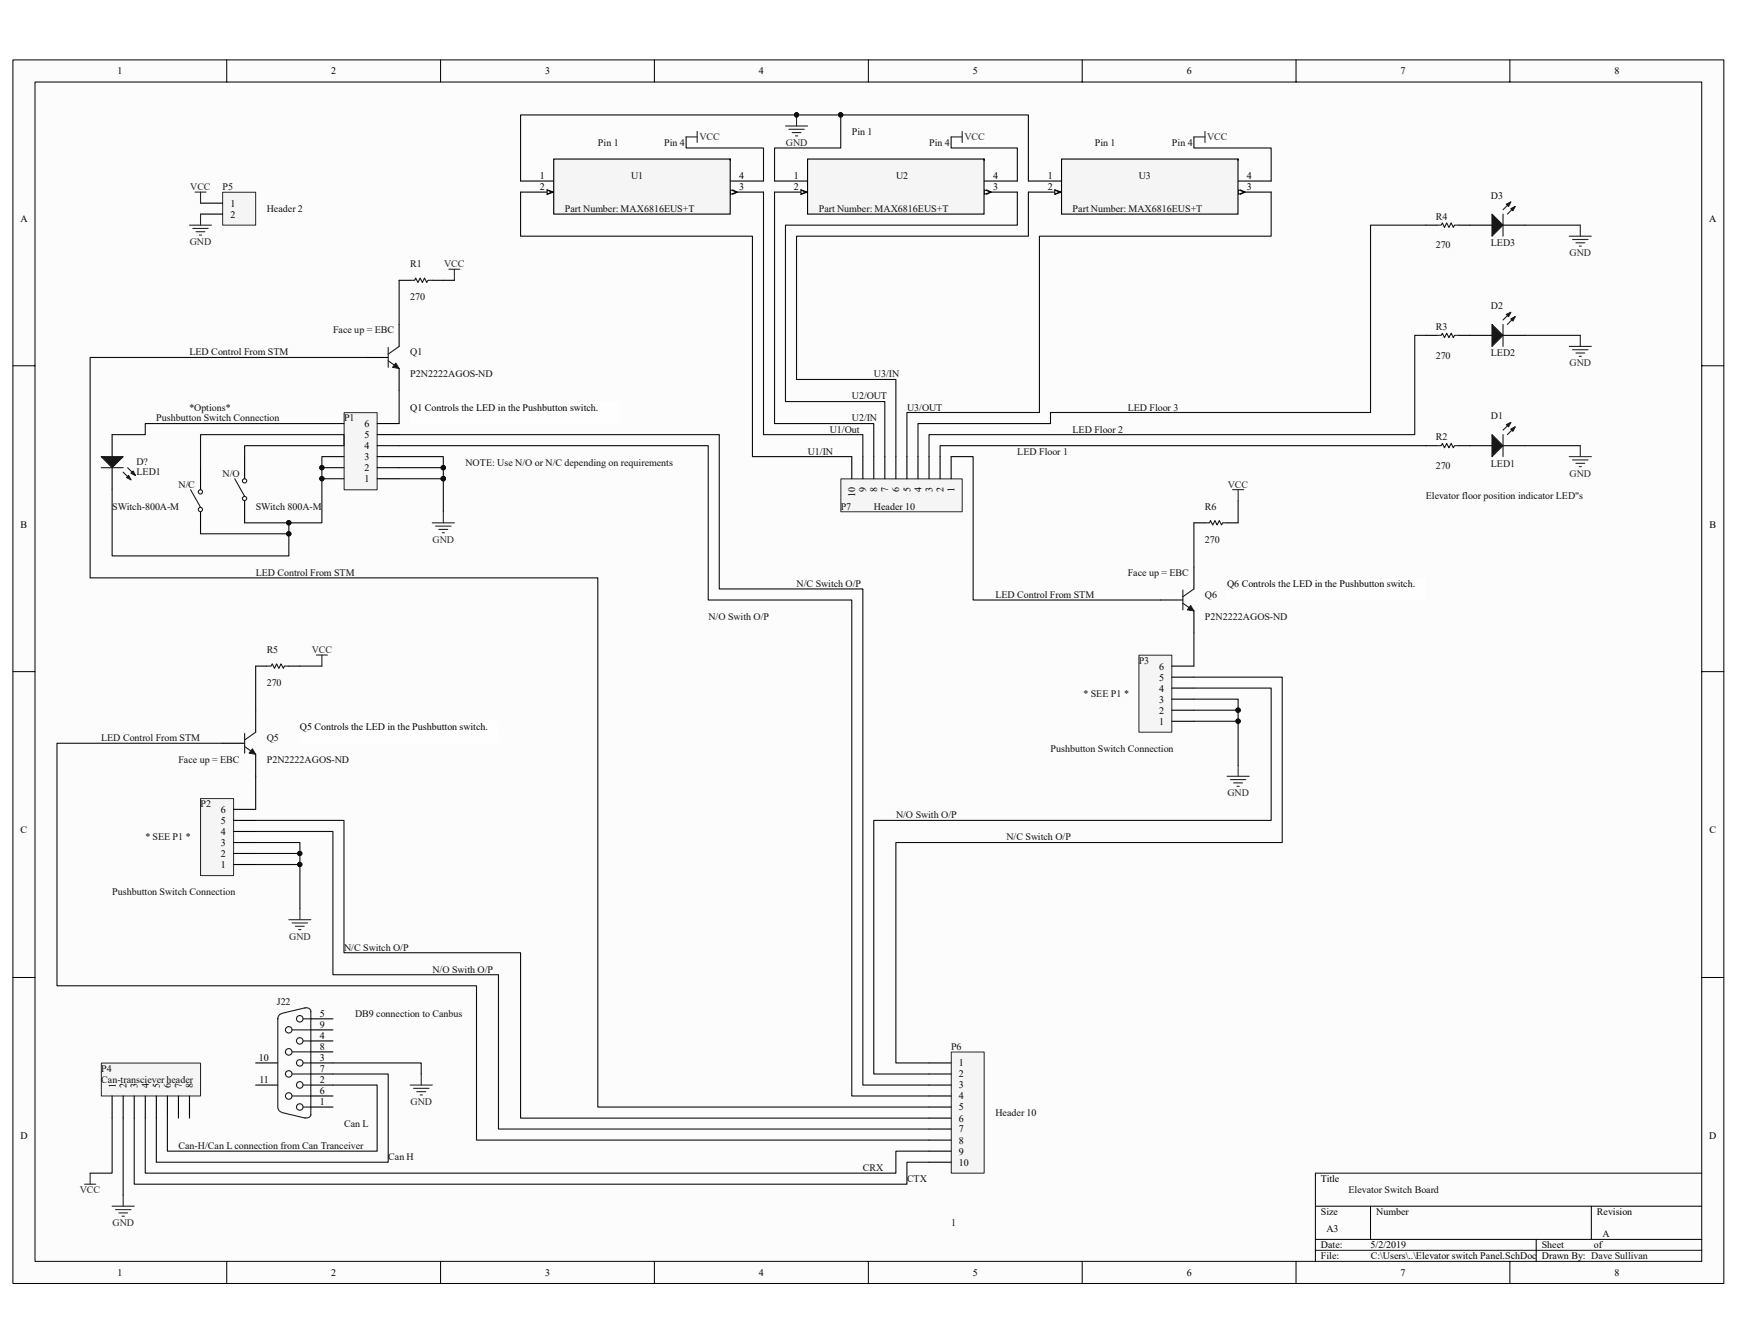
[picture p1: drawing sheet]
<svg xmlns="http://www.w3.org/2000/svg" width="279mm" height="216mm" viewBox="0 0 279 216" stroke-linecap="round" stroke-linejoin="round" font-family="sans-serif">
<path d="M2.1 9.7h275.2v196.6h-275.2z" fill="#fcfcfc"/>
<path d="M2.1 9.6h275.2v196.7h-275.2z" fill="none" stroke="#000" stroke-width=".16"/>
<path d="M5.7 13.2h268v189.6h-268z" fill="#fcfcfc"/>
<g fill="none" stroke="#000" stroke-width=".16">
<path d="M5.6 13.2h268.1v189.6h-268.1zM36.5 9.6v3.6M70.9 9.6v3.6M105.3 9.6v3.6M139.7 9.6v3.6M174.1 9.6v3.6M208.5 9.6v3.6M242.9 9.6v3.6M2.1 58.8h3.5M273.7 58.8h3.6M2.1 108h3.5M273.7 108h3.6"/>
<path d="M2.1 157.1h3.5M273.7 157.1h3.6M211.6 193.9h62.1M211.6 199.2h62.1M220.5 193.9v5.3M247.1 199.2v3.6M256 193.9v5.3M273.7 188.6h-62.1v14.2M36.5 202.8v3.5M70.9 202.8v3.5M105.3 202.8v3.5M139.7 202.8v3.5"/>
<path d="M174.1 202.8v3.5M208.5 202.8v3.5M211.6 201h62.1M242.9 202.8v3.5"/>
</g>
<path d="M110.4 22h1.7M112.1 21.1v1.8" fill="none" stroke="#262626" stroke-width=".18"/>
<path d="M58.9 57.5h3.5M64.2 52.2v3.5M64.2 59.2v3.6" fill="none" stroke="#000" stroke-width=".18"/>
<path d="M62.4 58l1.8 1.2M62.4 55.9v3.2M64.2 55.7l-1.8 1.2" fill="none" stroke="#1c1c1c" stroke-width=".18"/>
<path d="M63.7 58.4l.5 .8-1.1-.1z" fill="#1c1c1c"/>
<path d="M63.7 58.4l.5 .8-1.1-.1z" fill="none" stroke="#1c1c1c" stroke-width=".16"/>
<path d="M72.2 43.3h1.8M73.1 43.3v1.8M69.5 84.1h3.6M70.1 84.6h2.5M70.6 85.1h1.4M71.1 85.6h.4M71.3 82.3v1.8" fill="none" stroke="#262626" stroke-width=".18"/>
<path d="M64.2 45.1h1.8M69.5 45.1h1.8" fill="none" stroke="#000" stroke-width=".18"/>
<path d="M66 45.1h.7l.2-.4 .3 .7 .4-.7 .3 .7 .4-.7 .3 .7 .2-.3h.7" fill="none" stroke="#1c1c1c" stroke-width=".18"/>
<path d="M55.4 66.4h5.3v12.3h-5.3z" fill="#f5f5f5"/>
<path d="M55.4 66.3h5.3v12.4h-5.3z" fill="none" stroke="#262626" stroke-width=".16"/>
<path d="M60.7 77h3.5M60.7 75.2h3.5M60.7 73.4h3.5M60.7 71.6h3.5M60.7 69.9h3.5M60.7 68.1h3.5" fill="none" stroke="#000" stroke-width=".18"/>
<path d="M48.3 116h31.9v3.5h-31.9z" fill="#fefefe"/>
<path d="M48.2 116h32v3.5h-32z" fill="none" stroke="#fefefe" stroke-width=".16"/>
<g fill="none" stroke="#1c1c1c" stroke-width=".18">
<path d="M231.1 36.2h.7l.2-.4 .3 .8 .4-.8 .4 .8 .3-.8 .4 .8 .2-.4h.7M231.1 53.9h.7l.2-.3 .3 .7 .4-.7 .4 .7 .3-.7 .4 .7 .2-.4h.7M231.1 71.6h.7l.2-.3 .3 .7 .4-.7 .4 .7 .3-.7 .4 .7 .2-.4h.7M45.3 162.9a.84 .84 0 0 0-.6 .9v14.2a.88 .88 0 0 0 .6 .8M45.4 178.9l3.7 .8M47 176.2h3M47 172.7h3M47 169.1h3M47 165.6h3M48.8 174.4h1.2M48.8 178h1.2M48.8 170.9h1.2"/>
<path d="M48.8 167.3h1.2M48.8 163.8h1.2M49 162.1a.65 .65 0 0 1 1 .5M49.1 162l-3.7 .9M50 162.6v16.6M50 179.2a.67 .67 0 0 1-1 .5"/>
<circle cx="46.4" cy="169.1" r=".53"/>
<circle cx="46.4" cy="176.2" r=".53"/>
<circle cx="46.4" cy="165.6" r=".52"/>
<circle cx="46.4" cy="172.6" r=".52"/>
<circle cx="48.2" cy="174.4" r=".53"/>
<circle cx="48.2" cy="163.8" r=".52"/>
<circle cx="48.2" cy="167.3" r=".52"/>
<circle cx="48.2" cy="170.9" r=".52"/>
<circle cx="48.2" cy="178" r=".52"/>
</g>
<g fill="none" stroke="#000" stroke-width=".18">
<path d="M229.3 36.2h1.8M234.7 36.2h1.7M229.3 53.9h1.8M234.7 53.9h1.7M229.3 71.6h1.8M234.7 71.6h5.3M241.8 71.6h3.5M41.1 174.4h3.6M41.1 170.9h3.6M50 178h3.6M50 174.4h3.6M50 170.9h3.6"/>
<path d="M50 167.3h3.6M50 163.8h3.6M50 176.2h3.6M50 172.7h3.6M50 169.1h3.6M50 165.6h3.6"/>
</g>
<path d="M240 69.9l1.8 1.7-1.8 1.8z" fill="#1c1c1c"/>
<path d="M240 69.9l1.8 1.7-1.8 1.8zM243 67.9l-1.2 1.3M243.7 68.6l-1.2 1.3" fill="none" stroke="#1c1c1c" stroke-width=".18"/>
<path d="M243 69l.7-.4-.3 .7z" fill="#1c1c1c"/>
<path d="M243 69l.7-.4-.3 .7z" fill="none" stroke="#1c1c1c" stroke-width=".18"/>
<path d="M242.3 68.3l.7-.4-.3 .7z" fill="#1c1c1c"/>
<path d="M241.8 69.9v3.5M242.3 68.3l.7-.4-.3 .7z" fill="none" stroke="#1c1c1c" stroke-width=".18"/>
<path d="M236.4 53.9h3.6M241.8 53.9h3.5" fill="none" stroke="#000" stroke-width=".18"/>
<path d="M240 52.2l1.8 1.7-1.8 1.8z" fill="#1c1c1c"/>
<path d="M240 52.2l1.8 1.7-1.8 1.8zM243 50.2l-1.2 1.2M243.7 50.9l-1.2 1.3" fill="none" stroke="#1c1c1c" stroke-width=".18"/>
<path d="M243 51.3l.7-.4-.3 .7z" fill="#1c1c1c"/>
<path d="M243 51.3l.7-.4-.3 .7z" fill="none" stroke="#1c1c1c" stroke-width=".18"/>
<path d="M242.3 50.5l.7-.3-.3 .7z" fill="#1c1c1c"/>
<path d="M241.8 52.2v3.5M242.3 50.5l.7-.3-.3 .7z" fill="none" stroke="#1c1c1c" stroke-width=".18"/>
<path d="M236.4 36.2h3.6M241.8 36.2h3.5" fill="none" stroke="#000" stroke-width=".18"/>
<path d="M240 34.4l1.8 1.8-1.8 1.8z" fill="#1c1c1c"/>
<path d="M240 34.4l1.8 1.8-1.8 1.8zM243 32.5l-1.2 1.2M243.7 33.2l-1.2 1.2" fill="none" stroke="#1c1c1c" stroke-width=".18"/>
<path d="M243 33.5l.7-.3-.3 .7z" fill="#1c1c1c"/>
<path d="M243 33.5l.7-.3-.3 .7z" fill="none" stroke="#1c1c1c" stroke-width=".18"/>
<path d="M242.3 32.8l.7-.3-.3 .7z" fill="#1c1c1c"/>
<path d="M241.8 34.4v3.6M242.3 32.8l.7-.3-.3 .7zM39.3 117.9v3.2M41.1 117.7l-1.8 1.3M39.3 120l1.8 1.3" fill="none" stroke="#1c1c1c" stroke-width=".18"/>
<g fill="none" stroke="#262626" stroke-width=".18">
<path d="M252.4 38h3.6M252.9 38.5h2.5M253.5 39h1.4M254 39.6h.4M254.2 36.2v1.8M252.4 55.7h3.6M252.9 56.2h2.5M253.5 56.7h1.4M254 57.3h.4M254.2 53.9v1.8M252.4 73.4h3.6M252.9 73.9h2.5"/>
<path d="M253.5 74.5h1.4M254 75h.4M254.2 71.6v1.8"/>
</g>
<path d="M35.8 119.5h3.5M41.1 114.2v3.5M41.1 121.3v3.5" fill="none" stroke="#000" stroke-width=".18"/>
<path d="M40.6 120.4l.5 .9-1-.2z" fill="#1c1c1c"/>
<path d="M40.6 120.4l.5 .9-1-.2z" fill="none" stroke="#1c1c1c" stroke-width=".16"/>
<path d="M50.9 105.3h1.8M51.8 105.3v1.8M46.5 147.8h3.5M47 148.4h2.5M47.5 148.9h1.4M48 149.4h.4M48.2 146.1v1.7" fill="none" stroke="#262626" stroke-width=".18"/>
<path d="M41.1 107.1h1.8M46.5 107.1h1.7" fill="none" stroke="#000" stroke-width=".18"/>
<path d="M42.9 107.1h.7l.2-.4 .4 .7 .3-.7 .4 .7 .3-.7 .4 .7 .1-.3h.8" fill="none" stroke="#1c1c1c" stroke-width=".18"/>
<path d="M32.3 128.4h5.3v12.4h-5.3z" fill="#f5f5f5"/>
<path d="M32.3 128.4h5.3v12.4h-5.3z" fill="none" stroke="#262626" stroke-width=".16"/>
<path d="M37.6 139h3.5M37.6 137.2h3.5M37.6 135.4h3.5M37.6 133.7h3.5M37.6 131.9h3.5M37.6 130.1h3.5" fill="none" stroke="#000" stroke-width=".18"/>
<path d="M66 64.6h33.7v3.5h-33.7z" fill="#fefefe"/>
<path d="M66 64.6h33.7v3.5h-33.7z" fill="none" stroke="#fefefe" stroke-width=".16"/>
<path d="M186.7 96.5h3.6M192 91.1v3.6M192 98.2v3.6" fill="none" stroke="#000" stroke-width=".18"/>
<path d="M190.3 97l1.7 1.2M190.3 94.8v3.2M192 94.7l-1.7 1.2" fill="none" stroke="#1c1c1c" stroke-width=".18"/>
<path d="M191.5 97.3l.5 .9-1-.2z" fill="#1c1c1c"/>
<path d="M191.5 97.3l.5 .9-1-.2z" fill="none" stroke="#1c1c1c" stroke-width=".16"/>
<path d="M198.3 78.7h1.7M199.2 78.7v1.8M197.4 124.8h3.5M197.9 125.3h2.5M198.4 125.9h1.5M199 126.4h.3M199.2 123v1.8" fill="none" stroke="#262626" stroke-width=".18"/>
<path d="M192 84.1h1.8M197.4 84.1h1.8" fill="none" stroke="#000" stroke-width=".18"/>
<path d="M193.8 84.1h.7l.2-.4 .4 .7 .3-.7 .4 .7 .3-.7 .4 .7 .2-.3h.7" fill="none" stroke="#1c1c1c" stroke-width=".18"/>
<path d="M183.2 105.3h5.3v12.4h-5.3z" fill="#f5f5f5"/>
<path d="M183.2 105.3h5.3v12.4h-5.3z" fill="none" stroke="#262626" stroke-width=".16"/>
<path d="M188.5 116h3.5M188.5 114.2h3.5M188.5 112.4h3.5M188.5 110.6h3.5M188.5 108.9h3.5M188.5 107.1h3.5" fill="none" stroke="#000" stroke-width=".18"/>
<path d="M16.3 170.9h16v5.3h-16z" fill="#f5f5f5"/>
<path d="M16.3 170.9h16v5.3h-16z" fill="none" stroke="#262626" stroke-width=".16"/>
<path d="M83.7 29.1h5.4M83.7 30.9h5.4M18 176.2v3.5M19.8 176.2v3.5M21.6 176.2v3.5M23.4 176.2v3.5M25.1 176.2v3.5M26.9 176.2v3.5M28.7 176.2v3.5M30.5 176.2v3.5" fill="none" stroke="#000" stroke-width=".18"/>
<g fill="none" stroke="#262626" stroke-width=".18">
<path d="M153 22h1.8M154.8 21.1v1.8M192 22h1.8M193.8 21.1v1.8M66 174.4h3.5M66.5 175h2.5M67.1 175.5h1.4M67.6 176h.3M67.8 172.7v1.7M13.6 190.4h1.8M14.5 188.6v1.8M18 193.9h3.6"/>
<path d="M18.6 194.5h2.5M19.1 195h1.4M19.6 195.5h.4M19.8 192.2v1.7"/>
</g>
<path d="M88 30.5l1.1 .4-1.1 .3z" fill="#fcfcfc"/>
<path d="M88 30.5l1.1 .4-1.1 .3z" fill="none" stroke="#000" stroke-width=".16"/>
<path d="M117.5 30.9h5.3" fill="none" stroke="#000" stroke-width=".18"/>
<path d="M117.5 30.5l1 .4-1 .3z" fill="#fcfcfc"/>
<path d="M117.5 30.5l1 .4-1 .3z" fill="none" stroke="#000" stroke-width=".16"/>
<path d="M88 30.5l.7 .4-.7 .3M117.5 29.1h5.3M117.8 30.5l.8 .4-.8 .3" fill="none" stroke="#000" stroke-width=".18"/>
<path d="M89.1 25.6v8.8h28.4v-8.8z" fill-rule="evenodd" fill="#f5f5f5" stroke="#000" stroke-width=".18"/>
<path d="M124.6 29.1h5.3M124.6 30.9h5.3" fill="none" stroke="#000" stroke-width=".18"/>
<path d="M128.8 30.5l1.1 .4-1.1 .3z" fill="#fcfcfc"/>
<path d="M128.8 30.5l1.1 .4-1.1 .3z" fill="none" stroke="#000" stroke-width=".16"/>
<path d="M158.3 30.9h5.3" fill="none" stroke="#000" stroke-width=".18"/>
<path d="M158.3 30.5l1.1 .4-1.1 .3z" fill="#fcfcfc"/>
<path d="M158.3 30.5l1.1 .4-1.1 .3z" fill="none" stroke="#000" stroke-width=".16"/>
<path d="M128.8 30.5l.7 .4-.7 .3M158.3 29.1h5.3M158.7 30.5l.7 .4-.7 .3" fill="none" stroke="#000" stroke-width=".18"/>
<path d="M129.9 25.6v8.8h28.4v-8.8z" fill-rule="evenodd" fill="#f5f5f5" stroke="#000" stroke-width=".18"/>
<path d="M165.4 29.1h5.4M165.4 30.9h5.4" fill="none" stroke="#000" stroke-width=".18"/>
<path d="M169.7 30.5l1.1 .4-1.1 .3z" fill="#fcfcfc"/>
<path d="M169.7 30.5l1.1 .4-1.1 .3z" fill="none" stroke="#000" stroke-width=".16"/>
<path d="M199.2 30.9h5.3" fill="none" stroke="#000" stroke-width=".18"/>
<path d="M199.2 30.5l1 .4-1 .3z" fill="#fcfcfc"/>
<path d="M199.2 30.5l1 .4-1 .3z" fill="none" stroke="#000" stroke-width=".16"/>
<path d="M169.7 30.5l.7 .4-.7 .3M199.2 29.1h5.3M199.5 30.5l.8 .4-.8 .3" fill="none" stroke="#000" stroke-width=".18"/>
<path d="M170.8 25.6v8.8h28.3v-8.8z" fill-rule="evenodd" fill="#f5f5f5" stroke="#000" stroke-width=".18"/>
<path d="M128.1 18.5v1.8M126.3 20.3h3.6M126.9 20.8h2.5M127.4 21.3h1.4M128 21.8h.3" fill="none" stroke="#262626" stroke-width=".18"/>
<circle cx="128.1" cy="18.5" r=".34" fill="#0e0e0e" stroke="#0e0e0e" stroke-width=".16"/>
<path d="M135.3 77h19.5v5.3h-19.5z" fill="#f5f5f5"/>
<path d="M135.3 77h19.5v5.3h-19.5z" fill="none" stroke="#262626" stroke-width=".16"/>
<path d="M137 73.4v3.6M138.8 73.4v3.6M140.5 73.4v3.6M142.3 73.4v3.6M144.1 73.4v3.6M145.9 73.4v3.6M147.7 73.4v3.6M149.4 73.4v3.6M151.2 73.4v3.6M153 73.4v3.6" fill="none" stroke="#000" stroke-width=".18"/>
<path d="M153 169.1h5.3v19.5h-5.3z" fill="#f5f5f5"/>
<path d="M153 169.1h5.3v19.5h-5.3z" fill="none" stroke="#262626" stroke-width=".16"/>
<path d="M149.4 170.9h3.6M149.4 172.7h3.6M149.4 174.4h3.6M149.4 176.2h3.6M149.4 178h3.6M149.4 179.7h3.6M149.4 181.5h3.6M149.4 183.3h3.6M149.4 185.1h3.6M149.4 186.8h3.6" fill="none" stroke="#000" stroke-width=".18"/>
<path d="M35.8 30.9h5.3v5.3h-5.3z" fill="#f5f5f5"/>
<path d="M35.8 30.9h5.3v5.3h-5.3z" fill="none" stroke="#262626" stroke-width=".16"/>
<path d="M32.3 32.7h3.5M32.3 34.4h3.5" fill="none" stroke="#000" stroke-width=".18"/>
<path d="M30.5 36.2h3.5M31 36.7h2.5M31.5 37.3h1.5M32.1 37.8h.3M32.3 34.4v1.8" fill="none" stroke="#262626" stroke-width=".18"/>
<path d="M197.4 92.9h31.9v3.6h-31.9z" fill="#fefefe"/>
<path d="M197.4 92.9h31.9v3.6h-31.9z" fill="none" stroke="#fefefe" stroke-width=".16"/>
<path d="M31.4 30.9h1.7M32.3 30.9v1.8" fill="none" stroke="#262626" stroke-width=".18"/>
<path d="M18 69.9v3.5M18 75.2v3.5" fill="none" stroke="#000" stroke-width=".18"/>
<path d="M16.3 73.4h3.5l-1.8 1.8z" fill="#1c1c1c"/>
<path d="M16.3 73.4h3.5l-1.8 1.8zM19.8 75.9l1.3 1.2M20.5 75.2l1.3 1.2" fill="none" stroke="#1c1c1c" stroke-width=".18"/>
<path d="M20.4 76.8l.3-.4 .4 .7z" fill="#1c1c1c"/>
<path d="M20.4 76.8l.3-.4 .4 .7z" fill="none" stroke="#1c1c1c" stroke-width=".18"/>
<path d="M21.1 76.1l.3-.4 .4 .7z" fill="#1c1c1c"/>
<g fill="none" stroke="#1c1c1c" stroke-width=".18">
<path d="M16.3 75.2h3.5M21.1 76.1l.3-.4 .4 .7zM30.6 78.7l1.7 2.9M37.8 77l1.5 2.8"/>
<circle cx="32.2" cy="79.1" r=".34"/>
<circle cx="39.3" cy="77.3" r=".34"/>
<circle cx="32.2" cy="81.9" r=".34"/>
<circle cx="39.3" cy="80.1" r=".34"/>
</g>
<path d="M32.3 75.2v3.5M39.3 73.4v3.6M32.3 82.3v3.5M39.3 80.5v3.6" fill="none" stroke="#000" stroke-width=".18"/>
<g fill="none" stroke="#0e0e0e" stroke-width=".18">
<path d="M135.2 18.5h30.2v10.6M83.7 29.1v-10.6h51.5v5.3h-10.6v5.3M83.7 30.9v7.1h37.3v35.4h16M110.4 22v1.8h12.4v5.3M122.8 30.9v39h16v3.5M124.6 30.9v37.2h15.9v5.3M153 22v1.8h10.6v5.3M163.6 30.9v5.3h-37.3v28.4h16v8.8M165.4 30.9v7.1h-37.3v23h16v12.4M192 22v1.8h12.5v5.3M204.5 30.9v7.1h-37.3v28.3h-21.3v7.1M229.3 36.2h-8.8v30.1h-51.5v1.8h-21.3v5.3"/>
<path d="M245.3 36.2h8.9M58.9 57.5h-44.4v35.4h81.7v85.1h53.2M64.2 45.1v7.1M71.3 45.1h1.8M229.3 53.9h-1.7v16h-78.2v3.5M245.3 53.9h8.9M18 78.7v10.7h28.5v-5.3M39.3 73.4v-1.8h16v-1.7h-23v5.3M51.8 77h3.5M55.3 68.1h-31.9v1.8h-5.4M55.3 73.4h-3.5v1.8M55.3 75.2h-3.5v8.9h-12.5"/>
<path d="M64.2 69.9h51.5v24.8h23.1v79.7h10.6M64.2 71.6h49.7v24.9h23.1v79.7h12.4M64.2 75.2h7.1v1.8M64.2 73.4h7.1v1.8M64.2 62.8v5.3M64.2 77h7.1M71.3 77v5.3M153 73.4h3.5v23.1h30.2M229.3 71.6h-78.1v1.8M245.3 71.6h8.9M32.3 85.8h14.2M192 84.1v7"/>
<path d="M199.2 80.5v3.6M35.8 119.5h-26.6v39h67.4v24.8h72.8M41.1 107.1v7.1M48.2 107.1h3.6M192 110.6h12.5v21.3h-64v40.8h8.9M192 108.9h14.2v26.5h-62.1v35.5h5.3M192 116h7.2v7M192 114.2h7.2v1.8M192 112.4h7.2v1.8M192 101.8v5.3M41.1 133.7h12.5v23h26.6v24.8h69.2M41.1 131.9h14.2v21.3h28.4v26.5h65.7"/>
<path d="M41.1 124.8v5.3M41.1 137.2h7.1v1.8M41.1 135.4h7.1v1.8M41.1 139h7.1v7.1M18 179.7v8.9h-3.5M19.8 179.7v12.5M21.6 179.7v10.7h124.3v-3.6h3.5M23.4 179.7v8.9h120.7v-3.5h5.3M53.6 172.7h8.8v14.1h-37.3v-7.1M53.6 170.9h14.2v1.8M53.6 174.4h7.1v10.7h-33.8v-5.4"/>
</g>
<g fill="#0e0e0e" stroke="#0e0e0e" stroke-width=".16">
<circle cx="71.3" cy="75.2" r=".35"/>
<circle cx="71.3" cy="76.9" r=".35"/>
<circle cx="48.2" cy="139" r=".34"/>
<circle cx="48.2" cy="137.2" r=".34"/>
<circle cx="199.1" cy="115.9" r=".35"/>
<circle cx="199.1" cy="114.2" r=".35"/>
<circle cx="128.1" cy="18.5" r=".34"/>
<circle cx="135.2" cy="18.5" r=".35"/>
<circle cx="51.8" cy="76.9" r=".34"/>
<circle cx="46.5" cy="85.8" r=".35"/>
<circle cx="46.4" cy="84" r=".35"/>
<circle cx="51.8" cy="75.2" r=".34"/>
</g>
<g font-size="1.6">
<text x="18.9" y="11.9">1</text>
<text x="53.3" y="11.9">2</text>
<text x="87.7" y="11.9">3</text>
<text x="122.1" y="11.9">4</text>
<text x="156.5" y="11.9">5</text>
<text x="190.9" y="11.9">6</text>
<text x="225.3" y="11.9">7</text>
<text x="259.7" y="11.9">8</text>
<text x="86.8" y="28.8">1</text>
<text x="118.9" y="28.8">4</text>
<text x="127.7" y="28.8">1</text>
<text x="159.7" y="28.8">4</text>
<text x="168.5" y="28.8">1</text>
<text x="200.6" y="28.8">4</text>
<text x="3.3" y="35.6">A</text>
<text x="37.1" y="33.2">1</text>
<text x="37.1" y="35">2</text>
<text x="86.8" y="30.5">2</text>
<text x="118.9" y="30.5">3</text>
<text x="127.7" y="30.5">2</text>
<text x="159.7" y="30.5">3</text>
<text x="168.5" y="30.5">2</text>
<text x="200.6" y="30.5">3</text>
<text x="274.9" y="35.6">A</text>
<text x="66" y="66">Q1 Controls the LED in the Pushbutton switch.</text>
<text x="58.6" y="70.4">5</text>
<text x="58.6" y="68.6">6</text>
<text x="58.6" y="77.5">1</text>
<text x="58.6" y="75.7">2</text>
<text x="58.6" y="74">3</text>
<text x="58.6" y="72.2">4</text>
<text x="137.6" y="79.8" transform="rotate(-90 137.6 79.8)">10</text>
<text x="139.3" y="79" transform="rotate(-90 139.3 79)">9</text>
<text x="141.1" y="79" transform="rotate(-90 141.1 79)">8</text>
<text x="142.9" y="79" transform="rotate(-90 142.9 79)">7</text>
<text x="144.7" y="79" transform="rotate(-90 144.7 79)">6</text>
<text x="146.4" y="79" transform="rotate(-90 146.4 79)">5</text>
<text x="148.2" y="79" transform="rotate(-90 148.2 79)">4</text>
<text x="150" y="79" transform="rotate(-90 150 79)">3</text>
<text x="151.8" y="79" transform="rotate(-90 151.8 79)">2</text>
<text x="153.5" y="79" transform="rotate(-90 153.5 79)">1</text>
<text x="3.3" y="84.8">B</text>
<text x="275" y="84.8">B</text>
<text x="197.4" y="94.3">Q6 Controls the LED in the Pushbutton switch.</text>
<text x="186.5" y="107.6">6</text>
<text x="186.5" y="112.9">3</text>
<text x="186.5" y="111.2">4</text>
<text x="186.5" y="109.4">5</text>
<text x="48.2" y="117.4">Q5 Controls the LED in the Pushbutton switch.</text>
<text x="186.5" y="116.5">1</text>
<text x="186.5" y="114.7">2</text>
<text x="35.5" y="130.7">6</text>
<text x="3.3" y="134">C</text>
<text x="35.5" y="137.8">2</text>
<text x="35.5" y="136">3</text>
<text x="35.5" y="134.2">4</text>
<text x="35.5" y="132.4">5</text>
<text x="275" y="134">C</text>
<text x="35.5" y="139.5">1</text>
<text x="51.4" y="167">4</text>
<text x="51.4" y="163.4">5</text>
<text x="51.4" y="165.2">9</text>
<text x="41.7" y="170.5">10</text>
<text x="51.4" y="170.5">3</text>
<text x="51.4" y="172.3">7</text>
<text x="51.4" y="168.8">8</text>
<text x="154.2" y="171.4">1</text>
<text x="154.2" y="173.2">2</text>
<text x="18.6" y="175" transform="rotate(-90 18.6 175)">1</text>
<text x="20.4" y="175" transform="rotate(-90 20.4 175)">2</text>
<text x="22.1" y="175" transform="rotate(-90 22.1 175)">3</text>
<text x="23.9" y="175" transform="rotate(-90 23.9 175)">4</text>
<text x="25.7" y="175" transform="rotate(-90 25.7 175)">5</text>
<text x="27.5" y="175" transform="rotate(-90 27.5 175)">6</text>
<text x="29.3" y="175" transform="rotate(-90 29.3 175)">7</text>
<text x="31" y="175" transform="rotate(-90 31 175)">8</text>
<text x="41.7" y="174.1">11</text>
<text x="51.4" y="177.6">1</text>
<text x="51.4" y="174.1">2</text>
<text x="51.4" y="175.9">6</text>
<text x="154.2" y="175">3</text>
<text x="154.2" y="176.7">4</text>
<text x="154.2" y="178.5">5</text>
<text x="3.3" y="183.2">D</text>
<text x="154.2" y="180.3">6</text>
<text x="154.2" y="182.1">7</text>
<text x="154.2" y="183.8">8</text>
<text x="154.2" y="185.6">9</text>
<text x="274.9" y="183.2">D</text>
<text x="154.2" y="187.4">10</text>
<text x="212.5" y="190">Title</text>
<text x="212.5" y="195.3">Size</text>
<text x="221.4" y="195.3">Number</text>
<text x="256.9" y="195.3">Revision</text>
<text x="212.5" y="200.7">Date:</text>
<text x="212.5" y="202.4">File:</text>
<text x="213.4" y="198">A3</text>
<text x="220.5" y="200.7">5/2/2019</text>
<text x="220.5" y="202.4">C:\Users\..\Elevator switch Panel.SchDoc Drawn By: Dave Sullivan</text>
<text x="248" y="200.7">Sheet</text>
<text x="256.4" y="200.7">of</text>
<text x="18.9" y="205.1">1</text>
<text x="53.3" y="205.1">2</text>
<text x="87.7" y="205.1">3</text>
<text x="122.1" y="205.1">4</text>
<text x="156.5" y="205.1">5</text>
<text x="190.9" y="205.1">6</text>
<text x="225.3" y="205.1">7</text>
<text x="259.7" y="205.1">8</text>
</g>
<g font-size="1.6" fill="#0e0e0e">
<text x="96.2" y="23.5">Pin 1</text>
<text x="106.8" y="23.5">Pin 4</text>
<text x="137" y="21.7">Pin 1</text>
<text x="149.4" y="23.5">Pin 4</text>
<text x="176.1" y="23.5">Pin 1</text>
<text x="188.5" y="23.5">Pin 4</text>
<text x="101.5" y="28.8">U1</text>
<text x="144.1" y="28.8">U2</text>
<text x="183.2" y="28.8">U3</text>
<text x="35.8" y="30.5">P5</text>
<text x="42.9" y="34.1">Header 2</text>
<text x="90.8" y="34.1">Part Number: MAX6816EUS+T</text>
<text x="131.7" y="34.1">Part Number: MAX6816EUS+T</text>
<text x="172.5" y="34.1">Part Number: MAX6816EUS+T</text>
<text x="230.9" y="35.3">R4</text>
<text x="239.8" y="32">D3</text>
<text x="230.9" y="39.9">270</text>
<text x="239.8" y="39.6">LED3</text>
<text x="66" y="42.9">R1</text>
<text x="53.6" y="53.6">Face up = EBC</text>
<text x="66" y="48.3">270</text>
<text x="230.9" y="53">R3</text>
<text x="239.8" y="49.7">D2</text>
<text x="30.5" y="57.1">LED Control From STM</text>
<text x="66" y="57.1">Q1</text>
<text x="230.9" y="57.7">270</text>
<text x="239.8" y="57.3">LED2</text>
<text x="30.5" y="66">*Options*</text>
<text x="66" y="60.7">P2N2222AGOS-ND</text>
<text x="137" y="64.2">U2/OUT</text>
<text x="140.6" y="60.7">U3/IN</text>
<text x="145.9" y="66">U3/OUT</text>
<text x="181.4" y="66">LED Floor 3</text>
<text x="25.1" y="67.8">Pushbutton Switch Connection</text>
<text x="55.4" y="67.8">P1</text>
<text x="133.5" y="69.5">U1/Out</text>
<text x="137" y="67.8">U2/IN</text>
<text x="172.5" y="69.5">LED Floor 2</text>
<text x="230.9" y="70.8">R2</text>
<text x="239.8" y="67.4">D1</text>
<text x="22" y="74.7">D?</text>
<text x="22" y="76.4">LED1</text>
<text x="35.8" y="76.6">N/O</text>
<text x="74.9" y="74.8">NOTE: Use N/O or N/C depending on requirements</text>
<text x="129.9" y="73.1">U1/IN</text>
<text x="163.6" y="73.1">LED Floor 1</text>
<text x="230.9" y="75.4">270</text>
<text x="239.8" y="75">LED1</text>
<text x="18.1" y="81.9">SWitch-800A-M</text>
<text x="28.7" y="78.4">N/C</text>
<text x="41.1" y="81.9">SWitch 800A-M</text>
<text x="135.2" y="81.9">P7</text>
<text x="140.6" y="81.9">Header 10</text>
<text x="193.8" y="81.9">R6</text>
<text x="229.3" y="80.2">Elevator floor position indicator LED&quot;s</text>
<text x="193.8" y="87.2">270</text>
<text x="41.1" y="92.6">LED Control From STM</text>
<text x="128.1" y="94.3">N/C Switch O/P</text>
<text x="181.4" y="92.6">Face up = EBC</text>
<text x="113.9" y="99.7">N/O Swith O/P</text>
<text x="160.1" y="96.1">LED Control From STM</text>
<text x="193.8" y="96.1">Q6</text>
<text x="193.8" y="99.7">P2N2222AGOS-ND</text>
<text x="42.9" y="105">R5</text>
<text x="183.2" y="106.7">P3</text>
<text x="42.9" y="110.3">270</text>
<text x="174.3" y="112.1">* SEE P1 *</text>
<text x="16.3" y="119.1">LED Control From STM</text>
<text x="42.9" y="119.1">Q5</text>
<text x="28.7" y="122.7">Face up = EBC</text>
<text x="42.9" y="122.7">P2N2222AGOS-ND</text>
<text x="169" y="120.9">Pushbutton Switch Connection</text>
<text x="32.3" y="129.8">P2</text>
<text x="144.1" y="131.6">N/O Swith O/P</text>
<text x="23.4" y="135.1">* SEE P1 *</text>
<text x="161.9" y="135.1">N/C Switch O/P</text>
<text x="18.1" y="144">Pushbutton Switch Connection</text>
<text x="55.3" y="152.8">N/C Switch O/P</text>
<text x="44.5" y="161.5">J22</text>
<text x="69.6" y="156.4">N/O Swith O/P</text>
<text x="57.1" y="163.4">DB9 connection to Canbus</text>
<text x="16.3" y="172.3">P4</text>
<text x="153" y="168.8">P6</text>
<text x="16.3" y="174.1">Can-transciever header</text>
<text x="160.1" y="179.4">Header 10</text>
<text x="28.7" y="184.7">Can-H/Can L connection from Can Tranceiver</text>
<text x="55.4" y="181.2">Can L</text>
<text x="62.4" y="186.5">Can H</text>
<text x="138.8" y="188.3">CRX</text>
<text x="145.9" y="190">CTX</text>
<text x="216.9" y="191.8">Elevator Switch Board</text>
<text x="153" y="197.1">1</text>
<text x="257.7" y="198.9">A</text>
</g>
<g font-size="1.6" fill="#262626">
<text x="112.5" y="22.6">VCC</text>
<text x="126.4" y="23.5">GND</text>
<text x="155.1" y="22.6">VCC</text>
<text x="194.2" y="22.6">VCC</text>
<text x="30.6" y="30.5">VCC</text>
<text x="30.5" y="39.4">GND</text>
<text x="252.5" y="41.2">GND</text>
<text x="71.4" y="42.9">VCC</text>
<text x="252.5" y="58.9">GND</text>
<text x="252.5" y="76.6">GND</text>
<text x="197.5" y="78.4">VCC</text>
<text x="69.6" y="87.2">GND</text>
<text x="50.1" y="105">VCC</text>
<text x="197.4" y="128">GND</text>
<text x="46.5" y="151">GND</text>
<text x="66" y="177.6">GND</text>
<text x="12.8" y="191.8">VCC</text>
<text x="18.1" y="197.1">GND</text>
</g>
</svg>
